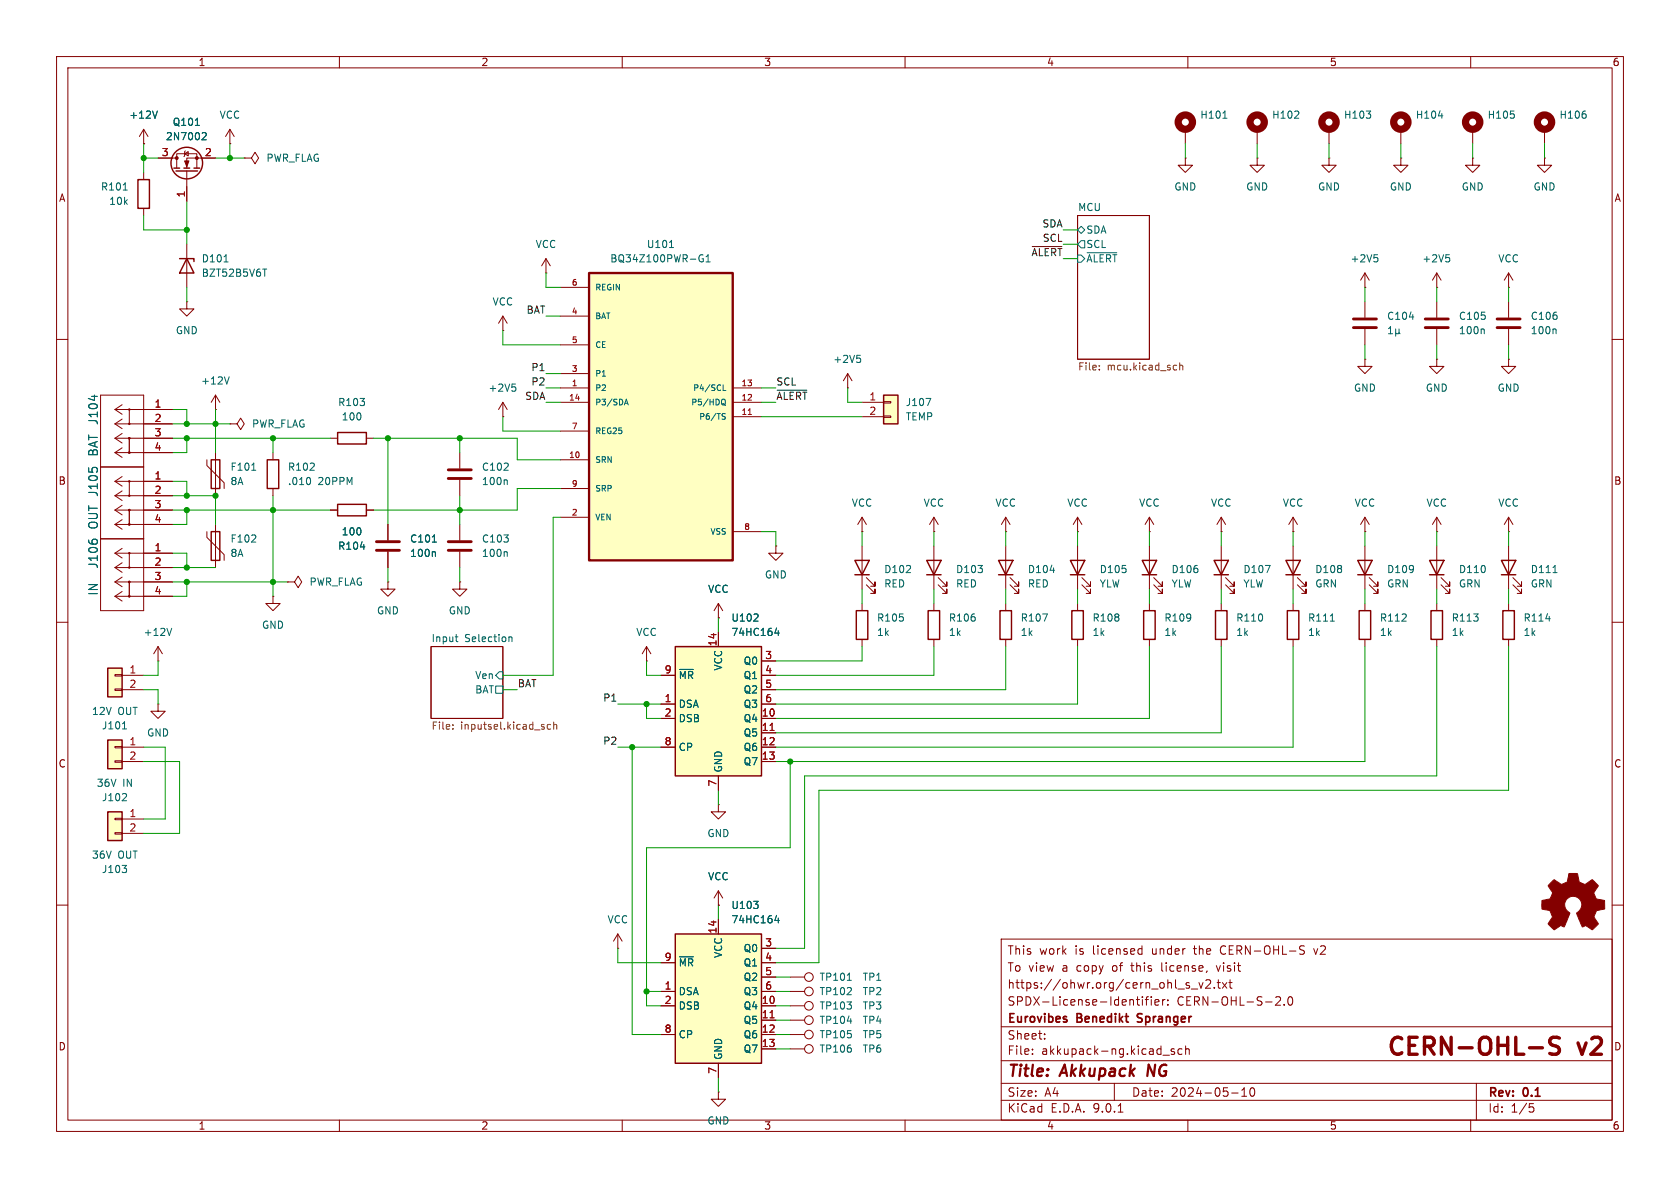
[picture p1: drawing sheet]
<svg xmlns="http://www.w3.org/2000/svg" width="297mm" height="210mm" viewBox="0 0 297 210" stroke-linecap="round" stroke-linejoin="round" font-family="sans-serif">
<g fill="none" stroke="#840000" stroke-width=".18">
<path d="M10 10h277v190h-277zM12 12h273v186h-273zM60 10v2M110 10v2M160 10v2M210 10v2M260 10v2M190.5 38.1h12.7v25.4h-12.7zM234.9 27.9v1.3h1.3l-1.3 1.3-1.2-1.3h1.2M234.9 27.9h.1M10 60h2M285 60h2"/>
<path d="M10 110h2M76.2 114.3h12.7v12.7h-12.7zM285 110h2M10 160h2M177 166h108v32h-108zM200.9 176.7h.6M201.3 177.7h.2M201.5 167.7l.4 .1M201.9 167.2v1.5M201.9 168.6l-.4 .1M202 176.2v.1M202 176.7v1"/>
<path d="M202.5 176.7h.5M203 176.2l-.3 .2v1.3M203.5 176.2v.1M203.5 176.7v1M204.2 177.2l.7-.1-.1-.3-.4-.1-.2 .2v.7h.6M205.5 176.7v1M206 176.7l-.3 .1-.2 .2M206.5 177.6v.1M206.5 176.8v.1M209.9 174.2l.3 .1 .1 .2-.2 .2h-.3M209.9 173.7l.3 .1M210.6 174.8h1.1"/>
<path d="M212 173.7l.3 1 .4-1M213.2 173.3l.5-.1 .3 .1v.3l-.9 1.1h.9M214.7 174.6v.1M215 170.7l.4 1M215.2 173.7h.5M215.4 173.2v1.3l.3 .2M216.1 173.7l.8 1M216.9 173.7l-.8 1M217.2 173.7h.6M217.5 173.2v1.3l.3 .2M225.5 176.3l.6-.1 .2 .1 .1 .3-.9 1.1h.9M227 177.6v.1"/>
<path d="M227.8 176.3l.2-.1a.81 .81 0 0 1 .6 .6 .81 .81 0 0 1-.3 .8l-.1 .1a.81 .81 0 0 1-.4-1.4zM229.9 167.8l.6 .3 .1 .3-.3 .3-.6-.1M229.9 167.3h.7M232.2 167.7l.4 1M285 160h2M60 198v2M110 198v2M160 198v2M177 194.5h108M177 191.5h108M177 187.5h108M177 181.5h108"/>
<path d="M182.5 186.3v.1M182.5 185.5v.1M184.7 183.6v.1M184.7 182.8v.1M197 191.5v3M197.7 196.6h.8M205.6 186.5h1.1M207.6 185.5l-.4-.1-.2 .2 .1 .2 .5 .2v.3h-.6M209 185.5l-.5-.1-.3 .3v.4l.2 .2h.6M209.6 185.5l.2-.1 .4 .1v.9M209.6 184.9v1.5M210 198v2"/>
<path d="M217.7 193.2h1.2M219.5 193.8h.9M219.5 192.7l.5-.4v1.5M221.1 192.4l.2-.1a.81 .81 0 0 1 .6 .6 .81 .81 0 0 1-.3 .8l-.1 .1a.81 .81 0 0 1-.4-1.4zM260 198v2M261 191.5v6.5M270.4 195.1h.7M270.5 195.7h.4l.3 .3-.2 .5-.5 .1"/>
</g>
<path d="M203.1 188.2l-.3 2" fill="none" stroke="#840000" stroke-width=".4"/>
<path d="M201.1 179.3v.5M201.1 180.6l.2 .1" fill="none" stroke="#840000" stroke-width=".3"/>
<path d="M270.4 185.2h2.3M275.7 183.5l-.4-.1h-.8a.73 .73 0 0 0-.5 .7 .73 .73 0 0 0 .5 .7 1.1 1.1 0 0 1 1.2 .7 .77 .77 0 0 1-.6 .9h-.7l-.4-.2" fill="none" stroke="#840000" stroke-width=".6"/>
<path d="M190.5 40.6l.6-.6 .7 .6-.7 .7zM190.5 45.1h.6l.7 .6-.7 .7h-.6zM191.1 42.5h.7v1.3h-.7l-.6-.6zM192.2 44.7h5.2M80.5 112.6h.5M80.7 113.4h.3M88.3 118.7h.6v1.3h-.6l-.7-.6zM90 112.7l.1-.1h.4v.8M90 112.6v.8M87.6 121.3h1.3v1.3h-1.3z" fill="none" stroke="#006464" stroke-width=".18"/>
<path d="M194.3 65.3v.1M194.3 64.6v.1M207.9 64.6h.1M208 65.3l-.1 .1M208.6 64.1v1.3M208.6 64.7l.1-.1h.3l.1 .8M80 128.8v.1M80 128.1v.1M97.3 128.1h-.3l-.3 .2 .2 .5h.4M97.9 128.2l.2-.1h.3v.8M97.9 127.6v1.3" fill="none" stroke="#725600" stroke-width=".18"/>
<path d="M119.4 165.1h15.2v22.9h-15.2z" fill="#ffffc2"/>
<path d="M119.4 165.1h15.2v22.9h-15.2z" fill="none" stroke="#840000" stroke-width=".25"/>
<g fill="none" stroke="#840000" stroke-width=".18">
<path d="M209.5 27.9v1.3h1.3l-1.3 1.3-1.2-1.3h1.2M209.5 27.9h.1M209.5 22.9v2.5M222.2 27.9v1.3h1.3l-1.3 1.3-1.2-1.3h1.2M222.2 27.9h.1M222.2 22.9v2.5M234.9 22.9v2.5M247.6 27.9v1.3h1.3l-1.3 1.3-1.2-1.3h1.2M247.6 27.9h.1M247.6 22.9v2.5M88.9 58.4h.1M88.9 55.9l-.8 1.3"/>
<path d="M88.9 55.9l.8 1.3M88.9 55.9v2.5M241.3 50.8h.1M241.3 48.3l-.8 1.2M241.3 48.3l.8 1.2M241.3 48.3v2.5M254 50.8h.1M254 48.3l-.8 1.2M254 48.3l.8 1.2M254 48.3v2.5M266.7 50.8h.1M266.7 48.3l-.8 1.2"/>
<path d="M266.7 48.3l.8 1.2M266.7 48.3v2.5M266.7 53.3v2.8M266.7 58.2v2.8M109.2 167.6h.1M109.2 165.1l-.7 1.3M109.2 165.1l.8 1.3M109.2 165.1v2.5M116.8 170.2h2.6M116.8 175.3h2.6M116.8 177.8h2.6M127 162.6v2.5"/>
<path d="M134.6 170.2h2.6M134.6 175.3h2.6M134.6 177.8h2.6M134.6 167.6h2.6M134.6 172.7h2.6M139.7 175.3h2.5M139.7 177.8h2.5M139.7 172.7h2.5M116.8 182.9h2.6M127 188v2.5M134.6 182.9h2.6M134.6 180.3h2.6"/>
<path d="M134.6 185.4h2.6M139.7 182.9h2.5M139.7 180.3h2.5M139.7 185.4h2.5"/>
<circle cx="143" cy="175.3" r=".76"/>
<circle cx="143" cy="177.8" r=".76"/>
<circle cx="143" cy="172.7" r=".76"/>
<circle cx="143" cy="182.9" r=".76"/>
<circle cx="143" cy="180.3" r=".76"/>
<circle cx="143" cy="185.4" r=".76"/>
</g>
<g fill="none" stroke="#006464" stroke-width=".18">
<path d="M229.6 19.8v.4M241.5 19.6h.8l-.4 .5M216.2 20.9h.7M228.8 20.9h.8M242.3 20.2v.6M254.3 20.5h.8M242.9 45h.6M243.4 45.5l.2 .3v.3l-.2 .2M255.6 45h.6M256.1 45.5l.2 .3v.3l-.2 .2M274.9 58.2l.2 .1v.7M133.2 159.3h.8l-.4 .5"/>
<path d="M134 159.9v.6M120.1 169.1h2.5M137.3 161.8l-.3 .9h.8M137.6 162.3v.8M149.8 173.3h.7M149.8 180.5h.8"/>
</g>
<path d="M136.1 179.9h.8" fill="none" stroke="#a90000" stroke-width=".18"/>
<g fill="none" stroke="#840000" stroke-width="1.3">
<circle cx="209.5" cy="21.6" r="1.27"/>
<circle cx="222.2" cy="21.6" r="1.27"/>
<circle cx="234.9" cy="21.6" r="1.27"/>
<circle cx="247.6" cy="21.6" r="1.27"/>
</g>
<path d="M264.7 56.4h4M264.7 57.9h4" fill="none" stroke="#840000" stroke-width=".51"/>
<path d="M119.4 114.3h15.2v22.9h-15.2z" fill="#ffffc2"/>
<path d="M119.4 114.3h15.2v22.9h-15.2z" fill="none" stroke="#840000" stroke-width=".25"/>
<g fill="none" stroke="#840000" stroke-width=".18">
<path d="M96.5 48.3h.1M96.5 45.7l-.7 1.3M96.5 45.7l.8 1.3M96.5 45.7v2.6M88.9 73.7h.1M88.9 71.1l-.8 1.3M88.9 71.1l.8 1.3M88.9 71.1v2.6M68.6 92.7v2.8M68.6 97.5v2.8M81.3 80v2.8M81.3 84.8v2.8"/>
<path d="M81.3 92.7v2.8M81.3 97.5v2.8M68.6 102.9v1.2h1.2l-1.2 1.3-1.3-1.3h1.3M68.6 102.9h.1M81.3 102.9v1.2h1.2l-1.2 1.3-1.3-1.3h1.3M81.3 102.9h.1M116.8 119.4h2.6M127 111.8v2.5M134.6 119.4h2.6M134.6 116.8h2.6M116.8 124.5h2.6M116.8 127h2.6"/>
<path d="M116.8 132.1h2.6M127 137.2v2.5M134.6 124.5h2.6M134.6 127h2.6M134.6 132.1h2.6M134.6 121.9h2.6M134.6 129.5h2.6M134.6 134.6h2.6"/>
</g>
<path d="M90.5 67.9h.6M91 68.4l.2 .2v.3l-.2 .3M76.4 95.8h.8M76.8 97.5l.2 .2v.7M89.5 84.8l.2 .2v.7M89.5 97.5l.2 .2v.7M120.1 118.3h2.5M133.2 109.8h.8M134 108.7v.4M137.3 111l-.3 .9h.8M137.6 111.5v.8" fill="none" stroke="#006464" stroke-width=".18"/>
<path d="M136.1 129.1h.8" fill="none" stroke="#a90000" stroke-width=".18"/>
<path d="M66.5 95.8h4.1M66.5 97.3h4.1M79.2 83.1h4.1M79.2 84.6h4.1M79.2 95.8h4.1M79.2 97.3h4.1" fill="none" stroke="#840000" stroke-width=".51"/>
<path d="M104.1 48.3h25.4v50.8h-25.4z" fill="#ffffc2"/>
<path d="M104.1 48.3h25.4v50.8h-25.4z" fill="none" stroke="#840000" stroke-width=".41"/>
<g fill="none" stroke="#840000" stroke-width=".18">
<path d="M260.3 27.9v1.3h1.3l-1.3 1.3-1.2-1.3h1.2M260.3 27.9h.1M260.3 22.9v2.5M273 27.9v1.3h1.3l-1.3 1.3-1.2-1.3h1.2M273 27.9h.1M99.1 50.8h5M99.1 55.9h5M241.3 53.3v2.8M241.3 58.2v2.8M254 53.3v2.8M254 58.2v2.8M40.6 74.9h1.3l.6-1 .7 1-.7 1-.6-1"/>
<path d="M40.6 74.9h.1M58.4 77.5h1.3M64.8 77.5h1.2M99.1 71.1h5M99.1 61h5M99.1 66h5M99.1 68.6h5M99.1 76.2h5M129.5 71.1h5.1M129.5 68.6h5.1M129.5 73.7h5.1M241.3 63.5v1.3h1.3l-1.3 1.2-1.3-1.2h1.3"/>
<path d="M241.3 63.5h.1M254 63.5v1.3h1.3l-1.3 1.2-1.3-1.2h1.3M254 63.5h.1M266.7 63.5v1.3h1.3l-1.3 1.2-1.3-1.2h1.3M266.7 63.5h.1M36.6 81.3v1l3 3v1.1M36.6 94v1l3 3v1.1M38.1 80v7.6M38.1 92.7v7.6M48.3 80v1.3M48.3 86.4v1.2M58.4 90.2h1.3"/>
<path d="M64.8 90.2h1.2M99.1 81.3h5M99.1 86.4h5M99.1 91.4h5M129.5 94h5.1M152.4 94h.1M152.4 91.4l-.8 1.3M152.4 91.4l.8 1.3M152.4 91.4v2.6M152.4 96.5v7.6M165.1 94h.1M165.1 91.4l-.8 1.3"/>
<path d="M165.1 91.4l.8 1.3M165.1 91.4v2.6M177.8 94h.1M177.8 91.4l-.8 1.3M177.8 91.4l.8 1.3M177.8 91.4v2.6M190.5 94h.1M190.5 91.4l-.8 1.3M190.5 91.4l.8 1.3M190.5 91.4v2.6M190.5 96.5v7.6M203.2 94h.1"/>
<path d="M203.2 91.4v2.6M203.2 96.5v7.6M203.2 91.4l-.8 1.3M203.2 91.4l.8 1.3M215.9 94h.1M215.9 91.4l-.8 1.3M215.9 91.4l.8 1.3M215.9 91.4v2.6M215.9 96.5v7.6M228.6 94h.1M228.6 91.4l-.8 1.3M228.6 91.4l.8 1.3"/>
<path d="M228.6 91.4v2.6M228.6 96.5v7.6M241.3 94h.1M241.3 91.4l-.8 1.3M241.3 91.4l.8 1.3M241.3 91.4v2.6M241.3 96.5v7.6M254 96.5v7.6M266.7 94h.1M266.7 91.4l-.8 1.3M266.7 91.4l.8 1.3M266.7 91.4v2.6"/>
<path d="M48.3 105.4v1.3h1.2l-1.2 1.3-1.3-1.3h1.3M48.3 105.4h.1M50.8 102.9h1.3l.6-1 .6 1-.6 1-.6-1M50.8 102.9h.1M153.2 103.4l1.5 1.5v-.8v.8h-.8M153.2 102.1l1.5 1.5v-.7v.7h-.8M190.5 106.7v1.3M190.5 113v1.3M191.3 103.4l1.5 1.5v-.8v.8h-.8M191.3 102.1l1.5 1.5v-.7v.7h-.8M203.2 106.7v1.3M203.2 113v1.3"/>
<path d="M204 103.4l1.5 1.5v-.8v.8h-.8M204 102.1l1.5 1.5v-.7v.7h-.8M215.9 106.7v1.3M215.9 113v1.3M216.7 103.4l1.5 1.5v-.8v.8h-.8M216.7 102.1l1.5 1.5v-.7v.7h-.8M228.6 106.7v1.3M228.6 113v1.3M229.4 103.4l1.5 1.5v-.8v.8h-.8M229.4 102.1l1.5 1.5v-.7v.7h-.8M241.3 106.7v1.3M241.3 113v1.3"/>
<path d="M242.1 103.4l1.5 1.5v-.8v.8h-.8M242.1 102.1l1.5 1.5v-.7v.7h-.8M254 106.7v1.3M254 113v1.3M254.8 103.4l1.5 1.5v-.8v.8h-.8M254.8 102.1l1.5 1.5v-.7v.7h-.8M127 157.5l-.8 1.3M127 157.5l.8 1.3M127 157.5v2.5M127 160h.1M127 193v1.3h1.3l-1.3 1.3-1.3-1.3h1.3M127 193h.1"/>
</g>
<g fill="none" stroke="#006464" stroke-width=".18">
<path d="M267.7 20.2v.6M118.4 43.8h.7M124.1 45.8h.2v.4l-.3 .1-.3-.2M124.3 45.1l-.3-.1-.3 .2M124.8 46.3h.7M124.8 45.4l.4-.4v1.3M245.5 59h.7M245.5 58.1l.3-.4v1.3M246.7 58.8l.2 .2h.3l.1-.2M246.7 58.2v1.2M247.3 58.8l.2 .2M247.3 58.2v.6"/>
<path d="M249.2 56h.7M262.2 58.2l.2 .1v.7M110.4 71.6l.3-1 .4 1M110.5 71.3h.5M127.7 70.6h.1a.34 .34 0 0 1 .4 .3v.3a.34 .34 0 0 1-.1 .4 .34 .34 0 0 1-.4-.1M127.7 71.3l.6 .4M127.7 73.5l.5 .3-.1 .3h-.3M127.7 73.2h.5M127.8 68v1h.5M44.4 95.8h.8M44.5 83.1h.7M45.2 94.7v.4"/>
<path d="M54.8 84.5l.1 .4-.1 .6M63.7 96.7h.8M223.7 100h.8l-.5 1.2M235.2 109.8h.7"/>
</g>
<path d="M132.3 73.3h.6" fill="none" stroke="#a90000" stroke-width=".18"/>
<g fill="none" stroke="#840000" stroke-width=".25">
<path d="M59.7 76.5h5.1v2h-5.1zM37.3 81.3h1.6v5.1h-1.6zM37.3 94h1.6v5.1h-1.6zM47.2 81.3h2.1v5.1h-2.1zM59.7 89.2h5.1v2h-5.1zM151.1 99.1h2.6l-1.3 2.5zM189.2 99.1h2.6l-1.3 2.5zM201.9 99.1h2.6l-1.3 2.5zM214.6 99.1h2.6l-1.3 2.5zM227.3 99.1h2.6l-1.3 2.5zM240 99.1h2.6l-1.3 2.5zM252.7 99.1h2.6l-1.3 2.5z"/>
<path d="M151.1 101.6h2.6M189.2 101.6h2.6M189.5 108h2v5h-2zM201.9 101.6h2.6M202.2 108h2v5h-2zM214.6 101.6h2.6M214.9 108h2v5h-2zM227.3 101.6h2.6M227.6 108h2v5h-2zM240 101.6h2.6M240.3 108h2v5h-2zM252.7 101.6h2.6"/>
<path d="M253 108h2v5h-2z"/>
</g>
<circle cx="260.4" cy="21.6" r="1.27" fill="none" stroke="#840000" stroke-width="1.3"/>
<path d="M239.3 56.4h4M239.3 57.9h4M252 56.4h4M252 57.9h4" fill="none" stroke="#840000" stroke-width=".51"/>
<path d="M156.2 69.9h2.5v5h-2.5z" fill="#ffffc2"/>
<g fill="none" stroke="#840000" stroke-width=".25">
<path d="M31.7 45.7h2.6v.5M33 45.7l1.3 2.6h-2.6zM156.2 69.9h2.5v5h-2.5zM163.8 99.1h2.6l-1.3 2.5zM176.5 99.1h2.6l-1.3 2.5zM265.4 99.1h2.6l-1.3 2.5zM151.4 108h2v5h-2zM163.8 101.6h2.6M164.1 108h2v5h-2zM176.5 101.6h2.6M176.8 108h2v5h-2zM265.4 101.6h2.6"/>
<path d="M265.7 108h2v5h-2z"/>
</g>
<g fill="none" stroke="#840000" stroke-width=".18">
<path d="M25.4 25.4h.1M25.4 22.9l-.8 1.2M25.4 22.9l.8 1.2M25.4 22.9v2.5M273 22.9v2.5M33 43.2v7.6M152.4 71.1h3.8M152.4 73.7h3.8M156.2 71h1.3v.2h-1.3zM156.2 73.5h1.3v.3h-1.3zM165.1 96.5v7.6M177.8 96.5v7.6"/>
<path d="M254 94h.1M254 91.4l-.8 1.3M254 91.4l.8 1.3M254 91.4v2.6M266.7 96.5v7.6M152.4 106.7v1.3M152.4 113v1.3M165.1 106.7v1.3M165.1 113v1.3M165.9 103.4l1.5 1.5v-.8v.8h-.8M165.9 102.1l1.5 1.5v-.7v.7h-.8M177.8 106.7v1.3"/>
<path d="M177.8 113v1.3M178.6 103.4l1.5 1.5v-.8v.8h-.8M178.6 102.1l1.5 1.5v-.7v.7h-.8M266.7 106.7v1.3M266.7 113v1.3M267.5 103.4l1.5 1.5v-.8v.8h-.8M267.5 102.1l1.5 1.5v-.7v.7h-.8"/>
</g>
<path d="M27.8 19.6l-.4 1.3M280.4 20.2v.6M39.6 46.3h.7M46.4 47.6h.8M163.7 70.4h.8l-.5 1.3M184.3 108.5h.9l-.6 1.3M185.7 100.8h.7M273.3 109.4h.8M274.6 101.2h.7" fill="none" stroke="#006464" stroke-width=".18"/>
<circle cx="273.1" cy="21.6" r="1.27" fill="none" stroke="#840000" stroke-width="1.3"/>
<path d="M274.2 156l.6-.5 .8 .6a.62 .62 0 0 0 1.1 0l.2-.1a1.62 1.62 0 0 0 .4-1.4l.1-.2h1.5l.1 .8a.74 .74 0 0 0 .7 1l.5 .2 1.3-.9 1 1-.4 .7a.75 .75 0 0 0-.1 1.2l.2 .5 1.5 .3v1.5l-1.4 .3-.1 .1a1.23 1.23 0 0 0-.3 1.2l.7 1-.1 .1-1 1-.8-.6a.54 .54 0 0 0-.9 .1l-1.1-2.4a2.33 2.33 0 0 0 .9-1.9 1.54 1.54 0 0 0-2.5-.7 1.54 1.54 0 0 0 .4 2.5l-1 2.5a.69 .69 0 0 0-1.1 .1l-.6 .4-1.1-1.1 .8-1.2-.3-.5a.71 .71 0 0 0-.9-.8l-.7-.1v-1.5l.4-.1a1.11 1.11 0 0 0 1.3-.7 .72 .72 0 0 0-.2-1.2l-.4-.6z" fill="#840000" stroke="#840000" stroke-width=".18"/>
<path d="M19 143.5h2.6v5.1h-2.6z" fill="#ffffc2"/>
<g fill="none" stroke="#840000" stroke-width=".25">
<path d="M24.4 31.8h2v5h-2zM30.7 29.7h1M31.1 30.2h3.8M32.5 29.7h1M34.3 29.7h1M19 143.5h2.6v5.1h-2.6z"/>
<circle cx="33" cy="28.8" r="2.79"/>
</g>
<g fill="none" stroke="#840000" stroke-width=".18">
<path d="M25.4 30.5v1.3M25.4 36.8v1.3M27.9 27.9h3.3M31.2 29.7v-2.5h3.6v2.5M32.6 27.2l.7-.4v.8zM32.8 26.7l-.2 .1v.8l-.1 .1M33 30.2v5.4M38.1 27.9h-5.1v1.8M137.2 96.5v1.3h1.2l-1.2 1.3-1.3-1.3h1.3M137.2 96.5h.1M20.3 144.7h1.3v.2h-1.3zM20.3 147.2h1.3v.2h-1.3z"/>
<path d="M21.6 144.8h3.8M21.6 147.3h3.8"/>
</g>
<path d="M21.8 33.6h.7M34.5 22.2h.8M35.9 23.4l.4 .1 .2 .3-.8 .9h.8M21.6 153h.8l-.4 .5M22.3 153.5l.1 .2-.1 .5" fill="none" stroke="#006464" stroke-width=".18"/>
<g fill="#840000" stroke="#840000" stroke-width=".18">
<path d="M32.6 28.4h.8l-.4 1.1z"/>
<circle cx="31.2" cy="27.9" r=".25"/>
<circle cx="34.8" cy="27.9" r=".25"/>
</g>
<path d="M19 130.8h2.6v5.1h-2.6z" fill="#ffffc2"/>
<path d="M19 130.8h2.6v5.1h-2.6z" fill="none" stroke="#840000" stroke-width=".25"/>
<g fill="none" stroke="#840000" stroke-width=".18">
<path d="M17.8 69.9h7.6v12.7h-7.6zM20.3 72.4h10.2M20.3 72.4l1.3 .8M20.3 74.9h10.2M20.3 74.9l1.3 .9M20.3 77.5h10.2M20.3 77.5l1.3 .8M21.6 71.5l-1.3 .9M21.6 74.1l-1.3 .8M21.6 76.6l-1.3 .9M21.6 79.2l-1.3 .8M22.9 72.4v2.5"/>
<path d="M22.9 77.5v2.5M38.1 72.4h.1M38.1 69.9l-.8 1.2M38.1 69.9l.8 1.2M38.1 69.9v2.5M149.9 68.6h.1M149.9 66l-.8 1.3M149.9 66l.7 1.3M149.9 66v2.6M17.8 95.3h7.6v12.7h-7.6zM20.3 80h10.2M20.3 80l1.3 .9"/>
<path d="M20.3 97.8h10.2M20.3 97.8l1.3 .8M21.6 96.9l-1.3 .9M21.6 99.5l-1.3 .8M22.9 97.8v2.5M20.3 100.3h10.2M20.3 100.3l1.3 .9M20.3 102.9h10.2M20.3 102.9l1.3 .8M20.3 105.4h10.2M20.3 105.4l1.3 .9M21.6 102l-1.3 .9"/>
<path d="M21.6 104.6l-1.3 .8M22.9 102.9v2.5M127 109.2h.1M127 106.7l-.8 1.3M127 106.7l.8 1.3M127 106.7v2.5M20.3 132h1.3v.2h-1.3zM20.3 134.5h1.3v.2h-1.3zM21.6 132.1h3.8M21.6 134.6h3.8M27.9 124.5v1.2h1.3l-1.3 1.3-1.2-1.3h1.2M27.9 124.5h.1"/>
<circle cx="22.9" cy="77.5" r=".13"/>
<circle cx="22.9" cy="72.4" r=".13"/>
<circle cx="22.9" cy="74.9" r=".13"/>
<circle cx="22.9" cy="80" r=".13"/>
<circle cx="22.9" cy="97.8" r=".13"/>
<circle cx="22.9" cy="105.4" r=".13"/>
<circle cx="22.9" cy="100.3" r=".13"/>
<circle cx="22.9" cy="102.9" r=".13"/>
</g>
<path d="M16.7 69.8v1M40.5 66.6l-.4 1.3M151.5 62.8h.6M151.9 63.3l.3 .2v.3l-.3 .3M16.4 95.4h.7M22.3 140.3l.1 .2-.1 .3-.7 .7h.8" fill="none" stroke="#006464" stroke-width=".18"/>
<path d="M19 118.1h2.6v5.1h-2.6z" fill="#ffffc2"/>
<path d="M19 118.1h2.6v5.1h-2.6z" fill="none" stroke="#840000" stroke-width=".25"/>
<g fill="none" stroke="#840000" stroke-width=".18">
<path d="M25.4 25.4h.1M27.9 27.9h2.6M33 33v2.6M35.6 27.9h2.5M40.6 25.4h.1M40.6 22.9l-.7 1.2M40.6 22.9l.8 1.2M40.6 22.9v2.5M43.2 27.9h1.2l.7-1 .6 1-.6 1.1-.7-1.1M43.2 27.9h.1M33 53.3v1.3h1.3l-1.3 1.3-1.3-1.3h1.3M33 53.3h.1"/>
<path d="M25.4 72.4h5.1M25.4 74.9h5.1M25.4 77.5h5.1M17.8 82.6h7.6v12.7h-7.6zM20.3 85.1h10.2M20.3 85.1l1.3 .8M20.3 87.6h10.2M20.3 87.6l1.3 .9M20.3 90.2h10.2M20.3 90.2l1.3 .8M20.3 92.7h10.2M20.3 92.7l1.3 .9"/>
<path d="M21.6 84.2l-1.3 .9M21.6 86.8l-1.3 .8M21.6 89.3l-1.3 .9M21.6 91.9l-1.3 .8M22.9 85.1v2.5M22.9 90.2v2.5M25.4 80h5.1M25.4 97.8h5.1M58.4 90.2h1.3M64.8 90.2h1.2M68.6 92.7v2.8M68.6 97.5v2.8"/>
<path d="M20.3 119.3h1.3v.2h-1.3zM21.6 119.4h3.8M25.4 100.3h5.1M25.4 102.9h5.1M25.4 105.4h5.1M27.9 116.8h.1M27.9 114.3l-.7 1.3M27.9 114.3l.8 1.3M27.9 114.3v2.5M114.3 116.8h.1M114.3 114.3l-.8 1.3M114.3 114.3l.8 1.3"/>
<path d="M114.3 114.3v2.5M116.8 119.4h2.6M127 109.2h.1M127 111.8v2.5M134.6 119.4h2.6M134.6 116.8h2.6M20.3 121.8h1.3v.2h-1.3zM21.6 121.9h3.8M116.8 124.5h2.6M116.8 127h2.6M116.8 132.1h2.6M127 137.2v2.5"/>
<path d="M134.6 121.9h2.6M134.6 124.5h2.6M134.6 127h2.6M134.6 132.1h2.6M134.6 129.5h2.6M134.6 134.6h2.6M127 142.2v1.3h1.3l-1.3 1.3-1.3-1.3h1.3M127 142.2h.1M116.8 170.2h2.6M116.8 175.3h2.6M116.8 177.8h2.6M127 160h.1"/>
<path d="M127 162.6v2.5M134.6 170.2h2.6M134.6 175.3h2.6M134.6 177.8h2.6M134.6 167.6h2.6M134.6 172.7h2.6M116.8 182.9h2.6M127 188v2.5M134.6 182.9h2.6M134.6 180.3h2.6M134.6 185.4h2.6"/>
<circle cx="22.9" cy="92.7" r=".13"/>
<circle cx="22.9" cy="85.1" r=".13"/>
<circle cx="22.9" cy="87.6" r=".13"/>
<circle cx="22.9" cy="90.2" r=".13"/>
</g>
<g fill="none" stroke="#006464" stroke-width=".18">
<path d="M27.8 19.6l-.4 1.3M34.5 22.2h.8M35.9 23.4l.4 .1 .2 .3-.8 .9h.8M16.7 69.8v1M16.4 82.7h.7M16.4 95.4h.7M63.7 96.7h.8M76.4 95.8h.8M76.8 97.5l.2 .2v.7M30.4 111.1l-.5 1.2M120.1 118.3h2.5M133.2 109.8h.8"/>
<path d="M134 108.7v.4M137.3 111l-.3 .9h.8M137.6 111.5v.8M21.7 128.8h.7M133.2 159.3h.8l-.4 .5M134 159.9v.6M120.1 169.1h2.5M137.3 161.8l-.3 .9h.8M137.6 162.3v.8"/>
</g>
<path d="M182.5 43.6h5.2M137.4 69h5.2" fill="none" stroke="#0f0f0f" stroke-width=".18"/>
<g fill="none" stroke="#009600" stroke-width=".18">
<path d="M25.4 38.1v2.5h7.6M25.4 25.4v5.1M25.4 27.9h2.5M33 35.6v7.6M38.1 27.9h5.1M40.6 25.4v2.5M209.5 25.4v2.5M222.2 25.4v2.5M234.9 25.4v2.5M247.6 25.4v2.5M260.3 25.4v2.5M273 25.4v2.5"/>
<path d="M33 50.8v2.5M88.9 58.4v2.6h10.2M96.5 55.9h2.6M96.5 48.3v2.5h2.6M188 40.6h2.5M188 43.2h2.5M241.3 50.8v2.5M254 50.8v2.5M266.7 50.8v2.5M30.5 72.4h2.5v2.5M30.5 74.9h10.1M30.5 77.5h27.9"/>
<path d="M33 77.5v2.5h-2.5M38.1 72.4v7.6M48.3 77.5v2.5M66 77.5h25.4v3.8h7.7M68.6 77.5v15.2M81.3 77.5v2.5M88.9 73.7v2.5h10.2M96.5 68.6h2.6M96.5 71.1h2.6M96.5 66h2.6M134.6 68.6h2.6M134.6 71.1h2.6"/>
<path d="M134.6 73.7h17.8M149.9 68.6v2.5h2.5M241.3 61v2.5M254 61v2.5M266.7 61v2.5M30.5 97.8h2.5v2.5M30.5 90.2h27.9M30.5 85.1h2.5v2.5M30.5 87.6h7.6v5.1M33 90.2v2.5h-2.5M48.3 87.6v17.8M81.3 87.6v5.1"/>
<path d="M99.1 86.4h-7.7v3.8h-25.4M99.1 91.4h-1.3v28h-8.9M134.6 94h2.6v2.5M152.4 94v2.5M165.1 94v2.5M177.8 94v2.5M190.5 94v2.5M203.2 94v2.5M215.9 94v2.5M228.6 94v2.5M241.3 94v2.5M254 94v2.5"/>
<path d="M266.7 94v2.5M27.9 116.8v2.6h-2.5M30.5 102.9h20.3M30.5 100.3h7.6M33 102.9v2.5h-2.5M68.6 100.3v2.6M81.3 100.3v2.6M114.3 116.8v2.6h2.5M127 109.2v2.6M152.4 114.3v2.5h-15.2M152.4 104.1v2.6M165.1 104.1v2.6"/>
<path d="M165.1 114.3v5.1h-27.9M177.8 104.1v2.6M177.8 114.3v7.6h-40.6M190.5 114.3v10.2h-53.3M190.5 104.1v2.6M203.2 104.1v2.6M203.2 114.3v12.7h-66M215.9 104.1v2.6M215.9 114.3v15.2h-78.7M228.6 114.3v17.8h-91.4M228.6 104.1v2.6M241.3 114.3v20.3h-104.1"/>
<path d="M241.3 104.1v2.6M254 104.1v2.6M254 114.3v22.9h-111.8v30.4h-5M266.7 104.1v2.6M266.7 114.3v25.4h-121.9v30.5h-7.6M25.4 132.1h3.8v12.7h-3.8M25.4 121.9h2.5v2.6M25.4 134.6h6.3v12.7h-6.3M88.9 121.9h2.5M109.2 124.5h7.6M109.2 132.1h7.6M111.8 132.1v50.8h5"/>
<path d="M114.3 124.5v2.5h2.5M127 139.7v2.5M139.7 134.6v15.3h-25.4v27.9h2.5M109.2 167.6v2.6h7.6M114.3 175.3h2.5M127 160v2.6M137.2 172.7h2.5M137.2 175.3h2.5M137.2 177.8h2.5M127 190.5v2.5M137.2 182.9h2.5M137.2 180.3h2.5"/>
<path d="M137.2 185.4h2.5"/>
</g>
<path d="M136.1 129.1h.8M136.1 179.9h.8" fill="none" stroke="#a90000" stroke-width=".18"/>
<g fill="#009600" stroke="#009600" stroke-width=".18">
<circle cx="40.6" cy="27.9" r=".46"/>
<circle cx="33" cy="74.9" r=".46"/>
<circle cx="25.4" cy="27.9" r=".46"/>
<circle cx="33" cy="40.6" r=".46"/>
<circle cx="33" cy="90.2" r=".46"/>
<circle cx="33" cy="100.3" r=".46"/>
<circle cx="33" cy="102.9" r=".46"/>
<circle cx="81.3" cy="77.5" r=".46"/>
<circle cx="81.3" cy="90.2" r=".46"/>
<circle cx="114.3" cy="124.5" r=".46"/>
<circle cx="111.8" cy="132.1" r=".46"/>
<circle cx="68.6" cy="77.5" r=".46"/>
<circle cx="48.3" cy="90.2" r=".46"/>
<circle cx="48.3" cy="102.9" r=".46"/>
<circle cx="38.1" cy="87.6" r=".46"/>
<circle cx="33" cy="87.6" r=".46"/>
<circle cx="33" cy="77.5" r=".46"/>
<circle cx="38.1" cy="74.9" r=".46"/>
<circle cx="48.3" cy="77.5" r=".46"/>
<circle cx="139.7" cy="134.6" r=".46"/>
<circle cx="114.3" cy="175.3" r=".46"/>
</g>
<g font-size="4.2" fill="#840000">
<text x="245" y="187.4">CERN-OHL-S</text>
<text x="279.3" y="187.4">v2</text>
</g>
<g font-size="2.8" fill="#840000">
<text x="178" y="190.9">Title:</text>
<text x="187.7" y="190.9">Akkupack</text>
<text x="203.7" y="190.9">NG</text>
</g>
<g font-size="2.1" fill="#006464">
<text x="17.5" y="80.8" transform="rotate(-90 17.5 80.8)">BAT J104</text>
<text x="17.5" y="93.7" transform="rotate(-90 17.5 93.7)">OUT J105</text>
<text x="17.5" y="100.6" transform="rotate(-90 17.5 100.6)">J106</text>
<text x="17.5" y="105.4" transform="rotate(-90 17.5 105.4)">IN</text>
</g>
<g font-size="2.1" fill="#840000">
<text x="178" y="172">To view</text>
<text x="178" y="169">This</text>
<text x="183.7" y="169">work</text>
<text x="187.8" y="172">a</text>
<text x="190.1" y="169">is</text>
<text x="190.5" y="172">copy</text>
<text x="193.3" y="169">licensed</text>
<text x="196.9" y="172">of</text>
<text x="200.4" y="172">this</text>
<text x="203.9" y="169">under</text>
<text x="205.9" y="172">license,</text>
<text x="211.5" y="169">the</text>
<text x="215.8" y="172">visit</text>
<text x="216.3" y="169">CERN-OHL-S</text>
<text x="233" y="169">v2</text>
<text x="178" y="178">SPDX-License-Identifier:</text>
<text x="178" y="175">https://ohwr.org/cern_ohl_s_v2.txt</text>
<text x="208" y="178">CERN-OHL-S-2.0</text>
<text x="178" y="184">Sheet:</text>
<text x="178" y="181.2">Eurovibes</text>
<text x="190.5" y="181.2">Benedikt</text>
<text x="201.8" y="181.2">Spranger</text>
<text x="178" y="186.7">File:</text>
<text x="184.1" y="186.7">akkupack-ng.kicad_sch</text>
<text x="178" y="196.9">KiCad</text>
<text x="178" y="194.1">Size:</text>
<text x="184.7" y="194.1">A4</text>
<text x="185.7" y="196.9">E.D.A.</text>
<text x="193.3" y="196.9">9.0.1</text>
<text x="200" y="194.1">Date:</text>
<text x="207" y="194.1">2024-05-10</text>
<text x="263" y="194.3">Rev:</text>
<text x="263" y="196.9">Id:</text>
<text x="267.1" y="196.9">1/5</text>
<text x="269.4" y="194.3">0.1</text>
</g>
<g font-size="1.8" fill="#840000">
<text x="35" y="11.9">1</text>
<text x="85" y="11.9">2</text>
<text x="135" y="11.9">3</text>
<text x="185" y="11.9">4</text>
<text x="235" y="11.9">5</text>
<text x="285" y="11.9">6</text>
<text x="10.3" y="35.9">A</text>
<text x="285.3" y="35.9">A</text>
<text x="10.3" y="85.9">B</text>
<text x="285.3" y="85.9">B</text>
<text x="10.3" y="135.9">C</text>
<text x="285.3" y="135.9">C</text>
<text x="10.3" y="185.9">D</text>
<text x="285.3" y="185.9">D</text>
<text x="35" y="199.9">1</text>
<text x="85" y="199.9">2</text>
<text x="135" y="199.9">3</text>
<text x="185" y="199.9">4</text>
<text x="235" y="199.9">5</text>
<text x="285" y="199.9">6</text>
</g>
<g font-size="1.8" fill="#006464">
<text x="22.8" y="21.2">+12V</text>
<text x="30.4" y="22.5">Q101</text>
<text x="38.7" y="21.2">VCC</text>
<text x="212.1" y="21.2">H101</text>
<text x="224.8" y="21.2">H102</text>
<text x="237.5" y="21.2">H103</text>
<text x="250.2" y="21.2">H104</text>
<text x="262.9" y="21.2">H105</text>
<text x="275.6" y="21.2">H106</text>
<text x="29.2" y="25">2N7002</text>
<text x="47" y="28.8">PWR_FLAG</text>
<text x="17.7" y="33.9">R101</text>
<text x="207.5" y="33.9">GND</text>
<text x="220.2" y="33.9">GND</text>
<text x="232.9" y="33.9">GND</text>
<text x="245.6" y="33.9">GND</text>
<text x="258.3" y="33.9">GND</text>
<text x="271" y="33.9">GND</text>
<text x="19.2" y="36.4">10k</text>
<text x="190.5" y="37.4">MCU</text>
<text x="192" y="41.5">SDA</text>
<text x="35.6" y="46.6">D101</text>
<text x="94.6" y="44">VCC</text>
<text x="107.8" y="46.6">BQ34Z100PWR-G1</text>
<text x="114.3" y="44">U101</text>
<text x="192" y="44">SCL</text>
<text x="192" y="46.6">~{ALERT}</text>
<text x="238.7" y="46.6">+2V5</text>
<text x="251.4" y="46.6">+2V5</text>
<text x="264.8" y="46.6">VCC</text>
<text x="35.6" y="49.1">BZT52B5V6T</text>
<text x="31" y="59.3">GND</text>
<text x="87" y="54.2">VCC</text>
<text x="245.1" y="56.7">C104</text>
<text x="257.8" y="56.7">C105</text>
<text x="257.8" y="59.3">100n</text>
<text x="270.5" y="56.7">C106</text>
<text x="270.5" y="59.3">100n</text>
<text x="147.2" y="64.4">+2V5</text>
<text x="35.5" y="68.2">+12V</text>
<text x="59.7" y="72">R103</text>
<text x="86.3" y="69.4">+2V5</text>
<text x="160" y="72">J107</text>
<text x="239.3" y="69.4">GND</text>
<text x="252" y="69.4">GND</text>
<text x="264.7" y="69.4">GND</text>
<text x="44.5" y="75.8">PWR_FLAG</text>
<text x="60.3" y="74.5">100</text>
<text x="160" y="74.5">TEMP</text>
<text x="40.6" y="83.4">F101</text>
<text x="50.8" y="83.4">R102</text>
<text x="85.1" y="83.4">C102</text>
<text x="40.6" y="86">8A</text>
<text x="50.8" y="86">.010</text>
<text x="56.2" y="86">20PPM</text>
<text x="85.1" y="86">100n</text>
<text x="150.5" y="89.8">VCC</text>
<text x="163.2" y="89.8">VCC</text>
<text x="175.9" y="89.8">VCC</text>
<text x="188.6" y="89.8">VCC</text>
<text x="201.3" y="89.8">VCC</text>
<text x="214" y="89.8">VCC</text>
<text x="226.7" y="89.8">VCC</text>
<text x="239.4" y="89.8">VCC</text>
<text x="252.1" y="89.8">VCC</text>
<text x="264.8" y="89.8">VCC</text>
<text x="60.3" y="94.8">100</text>
<text x="40.6" y="96.1">F102</text>
<text x="40.6" y="98.7">8A</text>
<text x="59.7" y="97.4">R104</text>
<text x="72.4" y="96.1">C101</text>
<text x="72.4" y="98.7">100n</text>
<text x="85.1" y="96.1">C103</text>
<text x="85.1" y="98.7">100n</text>
<text x="156.2" y="101.5">D102</text>
<text x="168.9" y="101.5">D103</text>
<text x="181.6" y="101.5">D104</text>
<text x="194.3" y="101.5">D105</text>
<text x="207" y="101.5">D106</text>
<text x="219.7" y="101.5">D107</text>
<text x="232.4" y="101.5">D108</text>
<text x="245.1" y="101.5">D109</text>
<text x="257.8" y="101.5">D110</text>
<text x="270.5" y="101.5">D111</text>
<text x="54.6" y="103.7">PWR_FLAG</text>
<text x="125.1" y="105">VCC</text>
<text x="135.1" y="102.5">GND</text>
<text x="156.2" y="104.1">RED</text>
<text x="168.9" y="104.1">RED</text>
<text x="181.6" y="104.1">RED</text>
<text x="194.3" y="104.1">YLW</text>
<text x="207" y="104.1">YLW</text>
<text x="219.7" y="104.1">YLW</text>
<text x="232.4" y="104.1">GRN</text>
<text x="245.1" y="104.1">GRN</text>
<text x="257.8" y="104.1">GRN</text>
<text x="270.5" y="104.1">GRN</text>
<text x="25.3" y="112.6">+12V</text>
<text x="46.2" y="111.4">GND</text>
<text x="66.5" y="108.8">GND</text>
<text x="76.2" y="113.6">Input</text>
<text x="79.2" y="108.8">GND</text>
<text x="82.1" y="113.6">Selection</text>
<text x="112.4" y="112.6">VCC</text>
<text x="129.2" y="110.1">U102</text>
<text x="129.2" y="112.6">74HC164</text>
<text x="154.9" y="110.1">R105</text>
<text x="154.9" y="112.6">1k</text>
<text x="167.6" y="110.1">R106</text>
<text x="167.6" y="112.6">1k</text>
<text x="180.3" y="110.1">R107</text>
<text x="180.3" y="112.6">1k</text>
<text x="193" y="110.1">R108</text>
<text x="193" y="112.6">1k</text>
<text x="205.7" y="110.1">R109</text>
<text x="205.7" y="112.6">1k</text>
<text x="218.4" y="110.1">R110</text>
<text x="218.4" y="112.6">1k</text>
<text x="231.1" y="110.1">R111</text>
<text x="231.1" y="112.6">1k</text>
<text x="243.8" y="110.1">R112</text>
<text x="243.8" y="112.6">1k</text>
<text x="256.5" y="110.1">R113</text>
<text x="256.5" y="112.6">1k</text>
<text x="269.2" y="110.1">R114</text>
<text x="269.2" y="112.6">1k</text>
<text x="127.9" y="118.6" transform="rotate(-90 127.9 118.6)">VCC</text>
<text x="131.4" y="117.7">Q0</text>
<text x="83.9" y="122.8">BAT</text>
<text x="83.9" y="120.2">Ven</text>
<text x="119.9" y="120.2">~{MR}</text>
<text x="119.9" y="125.3">DSA</text>
<text x="131.4" y="120.2">Q1</text>
<text x="131.4" y="122.8">Q2</text>
<text x="131.4" y="125.3">Q3</text>
<text x="16.2" y="126.6">12V</text>
<text x="17.9" y="129.1">J101</text>
<text x="20.8" y="126.6">OUT</text>
<text x="25.9" y="130.4">GND</text>
<text x="119.9" y="127.9">DSB</text>
<text x="131.4" y="127.9">Q4</text>
<text x="131.4" y="130.4">Q5</text>
<text x="119.9" y="132.9">CP</text>
<text x="127.9" y="136.7" transform="rotate(-90 127.9 136.7)">GND</text>
<text x="131.4" y="132.9">Q6</text>
<text x="131.4" y="135.5">Q7</text>
<text x="17" y="139.3">36V</text>
<text x="17.9" y="141.8">J102</text>
<text x="21.7" y="139.3">IN</text>
<text x="125" y="148.2">GND</text>
<text x="16.2" y="152">36V</text>
<text x="17.9" y="154.5">J103</text>
<text x="20.8" y="152">OUT</text>
<text x="125.1" y="155.8">VCC</text>
<text x="129.2" y="160.9">U103</text>
<text x="107.3" y="163.4">VCC</text>
<text x="129.2" y="163.4">74HC164</text>
<text x="119.9" y="171">~{MR}</text>
<text x="127.9" y="169.4" transform="rotate(-90 127.9 169.4)">VCC</text>
<text x="131.4" y="168.5">Q0</text>
<text x="131.4" y="171">Q1</text>
<text x="131.4" y="173.6">Q2</text>
<text x="144.8" y="173.6">TP101</text>
<text x="152.4" y="173.6">TP1</text>
<text x="119.9" y="176.1">DSA</text>
<text x="119.9" y="178.7">DSB</text>
<text x="131.4" y="176.1">Q3</text>
<text x="131.4" y="178.7">Q4</text>
<text x="144.8" y="176.1">TP102</text>
<text x="144.8" y="178.7">TP103</text>
<text x="152.4" y="176.1">TP2</text>
<text x="152.4" y="178.7">TP3</text>
<text x="119.9" y="183.7">CP</text>
<text x="131.4" y="181.2">Q5</text>
<text x="131.4" y="183.7">Q6</text>
<text x="144.8" y="183.7">TP105</text>
<text x="144.8" y="181.2">TP104</text>
<text x="152.4" y="183.7">TP5</text>
<text x="152.4" y="181.2">TP4</text>
<text x="127.9" y="187.5" transform="rotate(-90 127.9 187.5)">GND</text>
<text x="131.4" y="186.3">Q7</text>
<text x="144.8" y="186.3">TP106</text>
<text x="152.4" y="186.3">TP6</text>
<text x="125" y="199">GND</text>
</g>
<g font-size="1.8" fill="#a90000">
<text x="28.5" y="27.7">3</text>
<text x="36.1" y="27.7">2</text>
<text x="32.8" y="35" transform="rotate(-90 32.8 35)">1</text>
<text x="153.6" y="70.9">1</text>
<text x="27.2" y="72.1">1</text>
<text x="27.2" y="74.7">2</text>
<text x="27.2" y="77.2">3</text>
<text x="153.6" y="73.4">2</text>
<text x="27.2" y="79.8">4</text>
<text x="27.2" y="84.8">1</text>
<text x="27.2" y="87.4">2</text>
<text x="27.2" y="89.9">3</text>
<text x="27.2" y="92.5">4</text>
<text x="27.2" y="97.5">1</text>
<text x="27.2" y="100.1">2</text>
<text x="27.2" y="102.6">3</text>
<text x="27.2" y="105.2">4</text>
<text x="22.8" y="119.1">1</text>
<text x="117.4" y="119.1">9</text>
<text x="126.7" y="114.3" transform="rotate(-90 126.7 114.3)">14</text>
<text x="135.2" y="116.6">3</text>
<text x="135.2" y="119.1">4</text>
<text x="22.8" y="121.7">2</text>
<text x="117.4" y="124.2">1</text>
<text x="135.2" y="121.7">5</text>
<text x="135.2" y="124.2">6</text>
<text x="22.8" y="131.8">1</text>
<text x="117.4" y="126.7">2</text>
<text x="117.4" y="131.8">8</text>
<text x="134.6" y="126.7">10</text>
<text x="134.6" y="129.3">11</text>
<text x="134.6" y="131.8">12</text>
<text x="22.8" y="134.4">2</text>
<text x="134.6" y="134.4">13</text>
<text x="126.7" y="139.1" transform="rotate(-90 126.7 139.1)">7</text>
<text x="22.8" y="144.5">1</text>
<text x="22.8" y="147.1">2</text>
<text x="126.7" y="165.1" transform="rotate(-90 126.7 165.1)">14</text>
<text x="135.2" y="167.4">3</text>
<text x="117.4" y="169.9">9</text>
<text x="135.2" y="169.9">4</text>
<text x="135.2" y="172.5">5</text>
<text x="117.4" y="175">1</text>
<text x="117.4" y="177.5">2</text>
<text x="134.6" y="177.5">10</text>
<text x="135.2" y="175">6</text>
<text x="117.4" y="182.6">8</text>
<text x="134.6" y="180.1">11</text>
<text x="134.6" y="182.6">12</text>
<text x="134.6" y="185.2">13</text>
<text x="126.7" y="189.9" transform="rotate(-90 126.7 189.9)">7</text>
</g>
<g font-size="1.8" fill="#0f0f0f">
<text x="184.2" y="40.3">SDA</text>
<text x="184.2" y="42.8">SCL</text>
<text x="93" y="55.5">BAT</text>
<text x="93.8" y="65.7">P1</text>
<text x="92.7" y="70.8">SDA</text>
<text x="93.8" y="68.2">P2</text>
<text x="137.2" y="68.2">SCL</text>
<text x="137.2" y="70.8">~{ALERT}</text>
<text x="91.4" y="121.6">BAT</text>
<text x="106.5" y="124.1">P1</text>
<text x="106.5" y="131.7">P2</text>
</g>
<text font-size="1.8" fill="#009600" x="182.3" y="45.4">~{ALERT}</text>
<g font-size="1.8" fill="#725600">
<text x="190.5" y="65.8">File:</text>
<text x="195.7" y="65.8">mcu.kicad_sch</text>
<text x="76.2" y="129.3">File:</text>
<text x="81.4" y="129.3">inputsel.kicad_sch</text>
</g>
<g font-size="1.4" fill="#a90000">
<text x="101" y="50.5">6</text>
<text x="101" y="55.6">4</text>
<text x="101" y="60.7">5</text>
<text x="101" y="65.8">3</text>
<text x="100.5" y="70.9">14</text>
<text x="101" y="68.3">1</text>
<text x="131" y="70.9">12</text>
<text x="131" y="68.3">13</text>
<text x="101" y="75.9">7</text>
<text x="131" y="73.4">11</text>
<text x="100.5" y="81">10</text>
<text x="101" y="86.1">9</text>
<text x="101" y="91.2">2</text>
<text x="131.5" y="93.7">8</text>
</g>
<g font-size="1.4" fill="#006464">
<text x="105.2" y="51.5">REGIN</text>
<text x="105.2" y="56.6">BAT</text>
<text x="105.2" y="61.7">CE</text>
<text x="105.2" y="71.9">P3/SDA</text>
<text x="105.2" y="66.8">P1</text>
<text x="105.2" y="69.3">P2</text>
<text x="122.1" y="71.9">P5/HDQ</text>
<text x="122.4" y="69.3">P4/SCL</text>
<text x="105.2" y="76.9">REG25</text>
<text x="123.5" y="74.4">P6/TS</text>
<text x="105.2" y="82">SRN</text>
<text x="105.2" y="87.1">SRP</text>
<text x="105.2" y="92.2">VEN</text>
<text x="125.5" y="94.7">VSS</text>
</g>
</svg>
